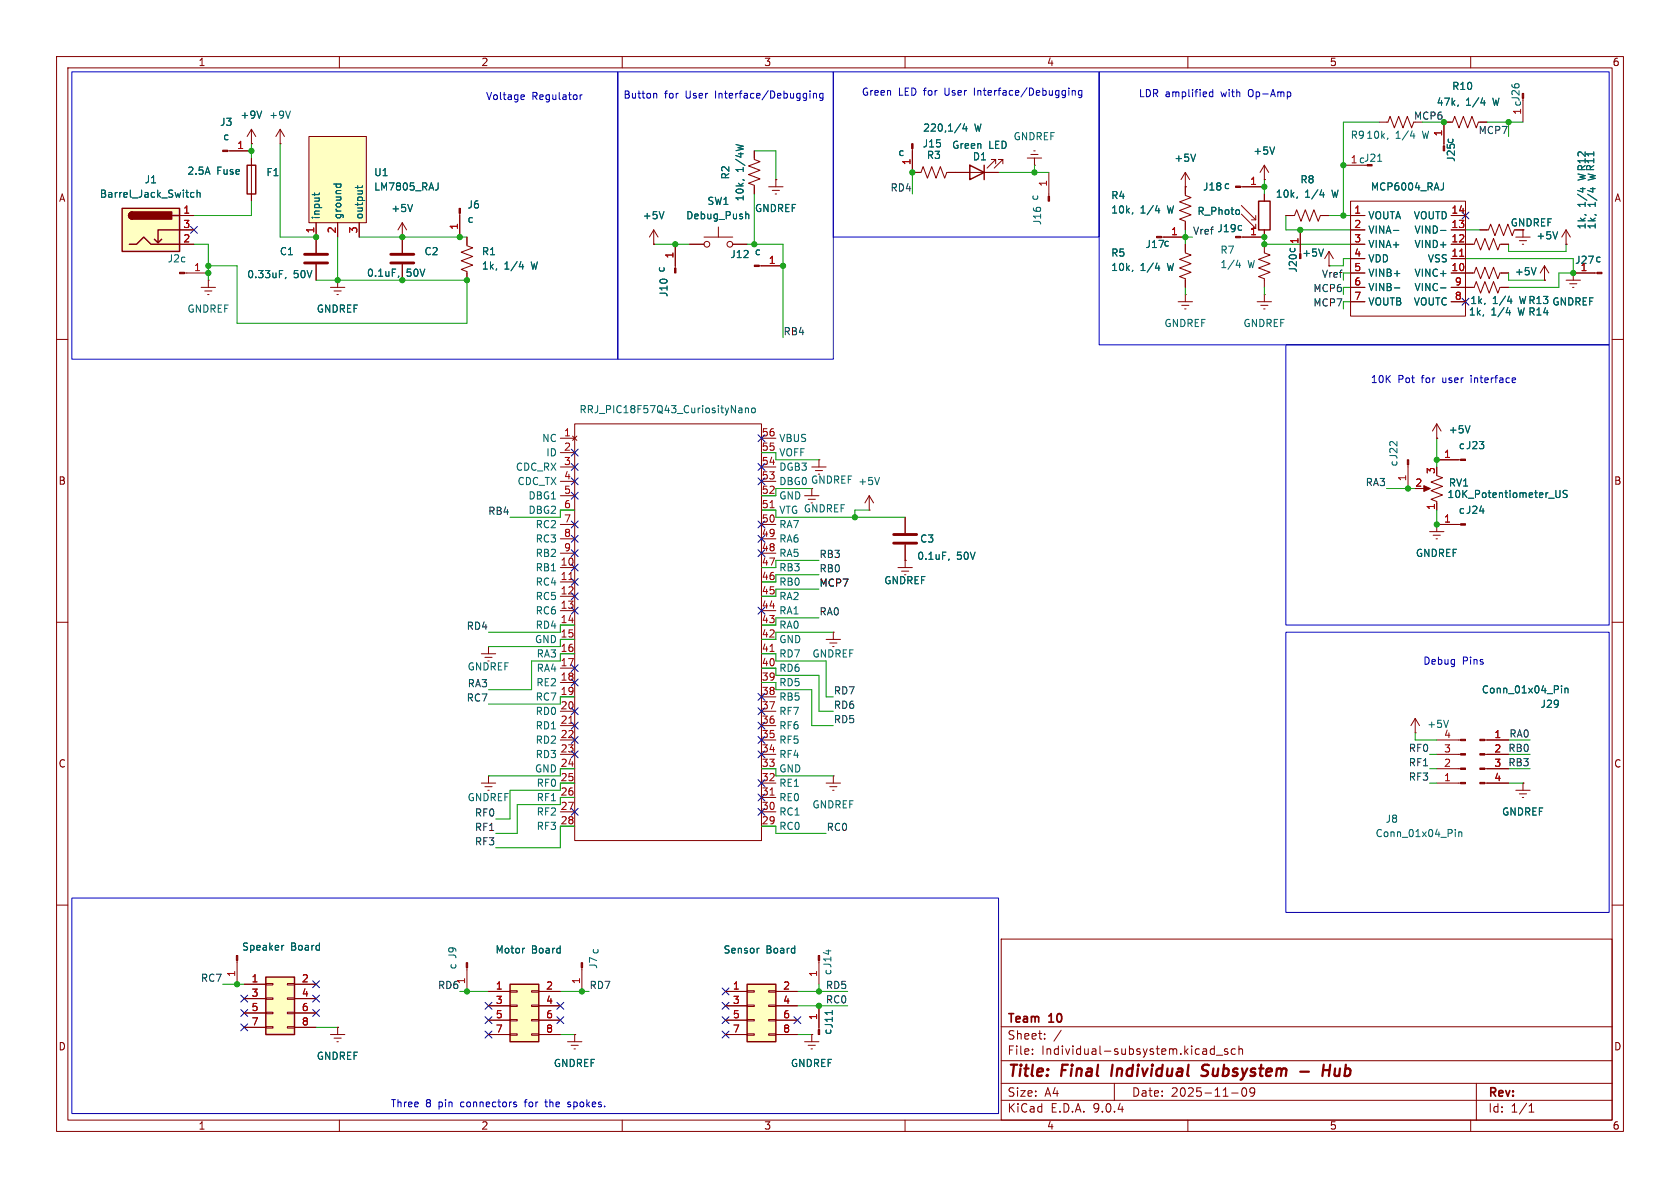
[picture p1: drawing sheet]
<svg xmlns="http://www.w3.org/2000/svg" width="297mm" height="210mm" viewBox="0 0 297 210" stroke-linecap="round" stroke-linejoin="round" font-family="sans-serif">
<g fill="none" stroke="#840000" stroke-width=".18">
<path d="M10 10h277v190h-277zM12 12h273v186h-273zM60 10v2M110 10v2M160 10v2M210 10v2M260 10v2M161.3 30.5h1.5l.4-1 .8 2 .7-2 .8 2 .7-2 .8 2 .4-1h9.1M176 29v-.8h-.7h.7l-1.5 1.5M177.3 29v-.8h-.8h.8l-1.5 1.5M181.6 27.9h2.5M182.2 27.3h1.3"/>
<path d="M182.8 26.7h.2M182.9 29.2h.1M182.9 27.9v1.3M219.3 33h4.2M219.5 36.3l2.5 2.6M219.5 37.8l2.5 2.6v-.8M221.2 38.9h.8M222 38.1v.8M223.5 34.3v1.3M223.5 40.6v1.3h-4.2M10 60h2M285 60h2"/>
<path d="M10 110h2M85.1 115.6h2.5M85.7 116.2h1.3M86.4 114.3h.1M86.4 114.3v1.3M285 110h2M10 160h2M177 166h108v32h-108zM285 160h2M60 198v2M110 198v2M160 198v2"/>
<path d="M177 194.5h108M177 191.5h108M177 187.5h108M177 181.5h108M182.5 186.3v.1M182.5 185.5v.1M184.7 183.6v.1M184.7 182.8v.1M187.6 182.1l-1.3 2M197 191.5v3M210 198v2M214 186.3l.2 .1 .5-.1"/>
<path d="M214.7 184.9v1.5M214.7 185.5l-.5-.1-.2 .1M215 186.5h1.2M217 185.5l-.3-.1-.2 .2v.2l.5 .2v.3h-.5M217.7 193.2h1.2M218.4 185.5l-.4-.1-.3 .3v.4l.1 .2h.6M219 185.5l.2-.1 .4 .1 .1 .9M219 184.9v1.5M219.7 192.4a.81 .81 0 0 0 .3 1.4l.2-.1 .2-.5-.2-.8M221 192.4v.5l.1 .3h.4l.3-.3M221.7 192.4a.99 .99 0 0 1-.3 1.4h-.3M260 198v2"/>
<path d="M261 191.5v6.5M270.3 196.6h.9M270.3 195.5l.4-.4v1.5"/>
</g>
<path d="M196.7 188.2l-.3 2M213.4 190a.85 .85 0 0 1-1 .1M213.5 188.2l-.7 .1a.46 .46 0 0 0-.3 .5 .46 .46 0 0 0 .4 .4l.5 .2M229.9 189.4h1.5M233.9 189.2h1.2M234 188.2l-.2 2M235.2 188.2l-.3 2M236 188.9l-.1 1 .1 .2 .4 .1" fill="none" stroke="#840000" stroke-width=".4"/>
<path d="M169.9 21.9l-1.1 1.6M170.5 21.9l-.3 .9h.8M170.8 22.3v.9M219 37.1l.1 .2-.1 .6" fill="none" stroke="#006464" stroke-width=".18"/>
<path d="M171.4 29.2l2.6 1.3-2.6 1.3zM174 29.2v2.6M222.5 35.6h2v5h-2z" fill="none" stroke="#840000" stroke-width=".25"/>
<g fill="#840000" stroke="#840000" stroke-width=".18">
<path d="M218.4 41.8h.9v.2h-.9z"/>
<path d="M218.4 32.9h.9v.2h-.9z"/>
</g>
<path d="M54.6 24.1h10.2v15.3h-10.2z" fill="#ffffc2"/>
<g fill="none" stroke="#840000" stroke-width=".18">
<path d="M54.6 24.1h10.2v15.3h-10.2zM55.9 39.4v2.5M59.7 39.4v2.5M63.5 39.4v2.5M71.1 39.4l-.7 1.2M71.1 39.4l.8 1.2M71.1 39.4v5.3M81.3 37.7v4.2M133.3 26.7v1.5l1.1 .4-2.1 .7 2.1 .8-2.1 .8 2.1 .7-2.1 .8 1 .4v1.5M32.6 48.3h4.2M35.6 50.8h2.5M36.2 51.4h1.3"/>
<path d="M36.7 52.1h.3M36.8 49.5h.1M36.8 49.5v1.3M58.4 50.8h2.6M59.1 51.4h1.2M59.6 52.1h.2M59.7 49.5h.1M59.7 49.5v1.3M71.1 41.9h.1M71.1 46.7v2.8M82.5 41.9v1.5l1.1 .4-2.1 .8 2.1 .7-2.1 .8 2.1 .8-2.1 .7 1 .4v1.5M115.6 43.2h.1"/>
<path d="M115.6 40.6l-.8 1.3M115.6 40.6l.7 1.3M115.6 40.6v2.6M119.4 43.2v4.2M121.9 43.2h2.6M124.5 41.9h5M127 40.1v1.8M129.5 43.2h2.6"/>
<circle cx="125" cy="43.2" r=".51"/>
<circle cx="129" cy="43.2" r=".51"/>
</g>
<g fill="none" stroke="#006464" stroke-width=".18">
<path d="M55.6 34.1v.5M56.5 34.1l-.2 .3h-1.1M59 32.5h1.3M59.5 32.5l-.1 .4M60.2 32.5l.1 .4M63.2 32.8v.5M64.1 32.8l-.2 .3h-1.1M72.9 36.1l-.4 1.3M77.5 32.3v.9l-.4 .4M117.4 37.4l-.4 1.3M130.1 25.6l1.3 .3M131.3 31.8l.3 .1"/>
<path d="M131.9 37.9h.4l.1 .8M70.5 48.8l-.1 .2M91.8 47.1h.8M92.4 46.7v.9"/>
</g>
<g fill="#840000" stroke="#840000" stroke-width=".18">
<path d="M119.3 47.4h.2v.9h-.2z"/>
<path d="M81.2 36.8h.2v.9h-.2z"/>
<path d="M31.7 48.1h.9v.3h-.9z"/>
</g>
<path d="M69.1 45h4.1M69.1 46.5h4.1" fill="none" stroke="#840000" stroke-width=".51"/>
<path d="M21.6 36.8h10.1v7.7h-10.1z" fill="#ffffc2"/>
<path d="M21.6 36.8h10.1v7.7h-10.1zM23.4 37.5a.64 .64 0 0 0-.7 .6 .64 .64 0 0 0 .7 .6M30.5 38.1h1.2M43.7 29.2h1.5v5.1h-1.5zM22.9 43.2h1.2l1.3-1.3 1.3 1.3h5M28.6 42.3l-.7 .6M31.7 40.6h-3.8v2.3l-.6-.6" fill="none" stroke="#840000" stroke-width=".25"/>
<g fill="#840000" stroke="#840000" stroke-width=".25">
<path d="M22.9 37.7l.5-.2v1.2a.63 .63 0 0 1-.6-.4 .63 .63 0 0 1 .1-.6z"/>
<path d="M23.4 37.5h7v1.2h-7z"/>
</g>
<g fill="none" stroke="#840000" stroke-width=".18">
<path d="M31.7 38.1h2.6M44.4 25.4h.1M44.4 22.9v2.5M44.4 27.9v7.7M44.4 22.9l-.7 1.2M44.4 22.9l.8 1.2M49.5 25.4h.1M49.5 22.9l-.7 1.2M49.5 22.9l.8 1.2M49.5 22.9v2.5M135.9 33h2.5M136.5 33.7h1.3"/>
<path d="M137 34.3h.3M137.2 31.8h.1M137.2 31.8v1.2M209.5 33h.1M209.5 30.5l-.7 1.3M209.5 30.5l.8 1.3M209.5 30.5v2.5M223.5 31.8h.1M223.5 29.2l-.7 1.3M223.5 29.2l.8 1.3M223.5 29.2v2.6M227.3 38.1h1.6l.3-1 .8 2 .8-2 .7 2 .8-2 .7 2 .4-1h1.5"/>
<path d="M31.7 40.6h2.6M31.7 43.2h2.6M55.9 41.9v2.8M55.9 46.7v2.8M134.2 47h4.2M223.5 43.2v1.5l1 .4-2 .7 2 .8-2 .8 2 .7-2 .8 1 .4v1.5M99.1 77.5h2.5M101.2 77.1l.8 .8M101.6 74.9h33v73.7h-33zM102 77.1l-.8 .8M134.6 77.5h2.6M99.1 80h2.5"/>
<path d="M99.1 82.6h2.5M99.1 85.1h2.5M99.1 87.6h2.5M99.1 90.2h2.5M99.1 92.7h2.5M99.1 95.3h2.5M99.1 97.8h2.5M134.6 80h2.6M134.6 82.6h2.6M134.6 85.1h2.6M134.6 87.6h2.6M134.6 90.2h2.6"/>
<path d="M134.6 92.7h2.6M134.6 95.3h2.6M134.6 97.8h2.6M99.1 100.3h2.5M99.1 102.9h2.5M99.1 105.4h2.5M99.1 108h2.5M99.1 110.5h2.5M99.1 113h2.5M99.1 115.6h2.5M99.1 118.1h2.5M134.6 100.3h2.6"/>
<path d="M134.6 102.9h2.6M134.6 105.4h2.6M134.6 108h2.6M134.6 110.5h2.6M134.6 113h2.6M134.6 115.6h2.6M134.6 118.1h2.6M99.1 120.7h2.5M99.1 123.2h2.5M99.1 125.7h2.5M99.1 128.3h2.5M99.1 130.8h2.5"/>
<path d="M99.1 133.4h2.5M99.1 135.9h2.5M99.1 138.4h2.5M134.6 120.7h2.6M134.6 123.2h2.6M134.6 125.7h2.6M134.6 128.3h2.6M134.6 130.8h2.6M134.6 133.4h2.6M134.6 135.9h2.6M134.6 138.4h2.6M99.1 141h2.5"/>
<path d="M99.1 143.5h2.5M99.1 146.1h2.5M134.6 141h2.6M134.6 143.5h2.6M134.6 146.1h2.6M102.9 171v4.3"/>
</g>
<g fill="none" stroke="#006464" stroke-width=".18">
<path d="M46.3 19.6l-.5 1.3M51.3 19.6l-.4 1.3M34.3 34.1l-.4-.1-.2 .3 .1 .5h.5M34.8 34.1l.2-.1 .3 .1 .1 .8M34.8 33.6v1.3M211.4 27.2l-.5 1.3M225.3 26l-.4 1.2M229.4 34.8l-.2 .3M233.3 34.4h.8M234 34v.9M50.5 49l-.1 .3M218.8 46l-.3 .9h.8"/>
<path d="M219.1 46.5v.8M130.6 72.2h.5l.1 .8M130.6 72.9h.6M131.2 72.4l-.6 .1M131.8 72.2l.2-.1 .3 .1v.8M131.8 72.1v.9M133 72.2l.3-.1 .2 .3v.3l-.2 .3-.3-.1-.1-.2z"/>
</g>
<g fill="#840000" stroke="#840000" stroke-width=".18">
<path d="M133.3 46.9h.9v.2h-.9z"/>
<path d="M102.7 170.2h.3v.8h-.3z"/>
</g>
<path d="M53.8 45h4.1M53.8 46.5h4.1" fill="none" stroke="#840000" stroke-width=".51"/>
<path d="M136.1 89.8h.8M100.6 102.5h.7M136.1 115.2h.8M100.6 127.9h.7M136.1 140.6h.8" fill="none" stroke="#a90000" stroke-width=".18"/>
<path d="M90.2 174h5v10.2h-5z" fill="#ffffc2"/>
<path d="M90.2 174h5v10.2h-5z" fill="none" stroke="#840000" stroke-width=".25"/>
<g fill="none" stroke="#840000" stroke-width=".18">
<path d="M205.3 41.9h4.2M209.5 43.2v1.5l1.1 .4-2.1 .7 2.1 .8-2.1 .8 2.1 .7-2.1 .8 1 .4v1.5M229.9 40.6v3.9M86.4 175.3h3.8M86.4 177.8h3.8M90.2 175.1h1.2v.3h-1.2zM90.2 177.7h1.2v.2h-1.2zM94 175.1h1.2v.3h-1.2zM94 177.7h1.2v.2h-1.2zM95.2 175.3h3.9M95.2 177.8h3.9M144.8 169.8v4.2"/>
<path d="M86.4 180.3h3.8M86.4 182.9h3.8M90.2 180.2h1.2v.3h-1.2zM90.2 182.8h1.2v.2h-1.2zM94 180.2h1.2v.3h-1.2zM94 182.8h1.2v.2h-1.2zM95.2 180.3h3.9M95.2 182.9h3.9"/>
</g>
<path d="M200.3 47.8l-.2 .2M204.3 47.4h.7M204.9 47v.8M92.6 167.6h.1" fill="none" stroke="#006464" stroke-width=".18"/>
<g fill="#840000" stroke="#840000" stroke-width=".18">
<path d="M204.5 41.8h.8v.2h-.8z"/>
<path d="M144.7 168.9h.2v.9h-.2z"/>
</g>
<path d="M132.1 174h5.1v10.2h-5.1z" fill="#ffffc2"/>
<path d="M132.1 174h5.1v10.2h-5.1z" fill="none" stroke="#840000" stroke-width=".25"/>
<g fill="none" stroke="#840000" stroke-width=".18">
<path d="M269.2 17.8v3.8M40.2 26.7h4.2M185.4 30.5v4.2M209.5 33v1.5l1.1 .4-2.1 .8 2.1 .7-2.1 .8 2.1 .8-2.1 .7 1 .4v1.5M255.3 21.6h1.5l.4-1 .7 2 .8-2 .8 2 .7-2 .8 2 .4-1h1.5M234.9 47h.1M234.9 44.5l-.7 1.2M234.9 44.5l.8 1.2M234.9 44.5v2.5M259.1 50.8h1.5l.4-1 .7 2 .8-2 .8 2 .7-2 .8 2 .4-1h1.5M259.1 48.3h1.5l.4-1.1 .7 2.1 .8-2.1 .8 2.1 .7-2.1 .8 2.1 .4-1h1.5M261.6 40.6h1.5l.4-1 .8 2.1 .7-2.1 .8 2.1 .8-2.1 .7 2.1 .4-1.1"/>
<path d="M268 41.9h2.5M268.6 42.5h1.3M269.1 43.2h.3M269.2 40.6v1.3M273 49.5h.1M273 47l-.7 1.3M273 47l.8 1.3M273 47v2.5M276.9 43.2h.1M276.9 49.5h2.5M276.9 40.6l-.8 1.3M276.9 40.6l.7 1.3"/>
<path d="M276.9 40.6v2.6M277.5 50.2h1.3M278 50.8h.3M278.1 48.3h.1M278.1 48.3v1.2M254 77.5h.1M254 74.9v2.6M254 74.9l-.8 1.3M254 74.9l.8 1.3M142.2 87.6h2.6M142.9 88.3h1.2M143.5 82.6h2.5"/>
<path d="M143.5 86.4v1.2M144.1 83.2h1.3M144.8 81.3h.1M144.8 81.3v1.3M153.7 90.2h.1M153.7 87.6l-.8 1.3M153.7 87.6l.7 1.3M153.7 87.6v2.6M160 99.1h.1M160 91.4v2.8M160 96.3v4M248.9 82.1v4.3"/>
<path d="M251.5 86.4h1M252.7 94h2.6M253.4 94.6h1.2M253.9 95.3h.2M254 84.1l1 .4-2 .7 2 .8-2 .7 2 .8-2 .8 1 .3v1.6M254 92.7h.1M254 92.7h4.2M254 92.7v1.3M254 81.3h4.2M146 113h2.6M146.7 113.7h1.3M147.2 114.3h.2"/>
<path d="M147.3 111.8h.1M147.3 111.8v1.2M158.7 100.3h2.6M159.4 101h1.3M146 138.4h2.6M146.7 139.1h1.3M147.2 139.7h.2M147.3 137.2h.1M147.3 137.2v1.2M250.2 129.5h.1M250.2 127l-.8 1.3M250.2 127l.8 1.3"/>
<path d="M250.2 127v2.5M128.3 175.3h3.8M128.3 177.8h3.8M132.1 175.1h1.2v.3h-1.2zM132.1 177.7h1.2v.2h-1.2zM135.9 175.1h1.3v.3h-1.3zM135.9 177.7h1.3v.2h-1.3zM137.2 175.3h3.8M137.2 177.8h3.8M144.8 177.8v4.2M100.3 184.2h2.6M101 184.8h1.2"/>
<path d="M101.5 185.4h.2M101.6 182.9h.1M101.6 182.9v1.3M128.3 180.3h3.8M128.3 182.9h3.8M132.1 180.2h1.2v.3h-1.2zM132.1 182.8h1.2v.2h-1.2zM135.9 180.2h1.3v.3h-1.3zM135.9 182.8h1.3v.2h-1.3zM137.2 180.3h3.8M137.2 182.9h3.8"/>
</g>
<g fill="none" stroke="#006464" stroke-width=".18">
<path d="M257.8 18.6l-.1 .2M261.8 18.2h.8M262.4 17.8v.8M200.3 37.6l-.2 .2M204.3 37.2h.7M204.9 36.8v.9M281.2 33.4h.8M281.6 33.2v.8M234 44l-.5 1.3M266.3 55.3h.8M266.5 53.2h.8M266.9 54.9v.8"/>
<path d="M267.1 52.8v.9M271.6 47.3l-.5 1.3M275.4 41l-.5 1.2M259.9 75.3l-.4 1.2M155.5 84.4l-.4 1.3M167.8 98.8l-.1 .3M275.1 86.7v1l.2 .3 .4-.1 .1-.2v-1M277.1 86.7h-.5l-.2 .1v.4l.5 .2 .2 .3-.3 .3-.5-.1M256.1 127.3l-.5 1.3M134.2 167.6l-.2 .1M147.1 178.6v.8"/>
</g>
<g fill="#840000" stroke="#840000" stroke-width=".18">
<path d="M185.3 34.7h.2v.9h-.2z"/>
<path d="M144.7 182h.2v.9h-.2z"/>
<path d="M39.4 26.5h.8v.3h-.8z"/>
<path d="M258.2 92.6h.9v.2h-.9z"/>
<path d="M248.8 81.3h.2v.8h-.2z"/>
<path d="M251.7 85.9l1.2 .5-1.2 .5z"/>
<path d="M258.2 81.2h.9v.2h-.9z"/>
</g>
<path d="M158 94.5h4.1M158 96h4.1" fill="none" stroke="#840000" stroke-width=".51"/>
<path d="M47 172.7h5.1v10.2h-5.1z" fill="#ffffc2"/>
<path d="M47 172.7h5.1v10.2h-5.1z" fill="none" stroke="#840000" stroke-width=".25"/>
<g fill="none" stroke="#840000" stroke-width=".18">
<path d="M31.7 38.1h2.6M40.6 26.7h3.8M44.4 25.4h.1M44.4 27.9v1.3M44.4 34.3v1.3M55.9 39.4v5.3M59.7 39.4v2.5M63.5 39.4v2.5M81.3 38.1v3.8M133.3 26.7v1.2M133.3 33v1.3M137.2 31.8h.1"/>
<path d="M161.3 26.3v4.2h1.3M167.6 30.5h3.8M174 30.5h2.5M209.5 33h.1M209.5 33v1.3M209.5 39.4v1.2M219.7 33h3.8M223.5 31.8h.1M223.5 34.3v1.3M227.3 38.1h1.3M233.7 38.1h1.2M237.5 29.2h3.8"/>
<path d="M238.8 35.6h20.3v20.3h-20.3zM238.8 38.1h2.5M243.8 21.6h1.6l.3-1 .8 2 .8-2 .7 2 .8-2 .8 2 .3-1M256.5 21.6h-1.2v4.2M256.5 38.1h2.6M261.6 21.6h1.3M31.7 43.2h2.6M31.7 40.6h2.6M55.9 46.7v2.8M59.7 49.5h.1M71.1 41.9h.1M71.1 41.9v2.8"/>
<path d="M71.1 46.7v2.8M82.5 41.9v1.3M82.5 48.3v1.2M115.6 43.2h.1M119.4 43.2v3.8M121.9 43.2h2.6M129.5 43.2h2.6M134.6 47h3.8M205.7 41.9h3.8M208.3 53.3h2.5M208.9 54h1.3M209.4 54.6h.3"/>
<path d="M209.5 52.1h.1M209.5 43.2v1.3M209.5 49.5v1.3M209.5 52.1v1.2M222.2 53.3h2.6M222.9 54h1.3M223.4 54.6h.2M223.5 52.1h.1M223.5 40.6v1.3h-3.8M223.5 52.1v1.2M229.9 40.6v3.9M234.9 47h.1"/>
<path d="M238.8 43.2h2.5M238.8 53.3h2.5M238.8 48.3h2.5M238.8 40.6h2.5M238.8 45.7h2.5M238.8 50.8h2.5M256.5 43.2h4.1l.4-1 .7 2 .8-2 .8 2 .7-2 .8 2 .4-1h1.5M256.5 53.3h2.6M256.5 48.3h3.8M256.5 40.6h2.6M256.5 45.7h2.6M256.5 50.8h3.8"/>
<path d="M261.6 40.6h1.3M265.4 48.3h1.3M265.4 50.8h1.3M273 49.5h.1M276.9 43.2h.1M278.1 48.3h.1M278.1 48.3h4.2M254 77.5h.1M160 99.1h.1M160 91.4v2.8M160 96.3v2.8M254 92.7h.1"/>
<path d="M254 81.3h3.8M254 88.9v1.3M254 92.7h3.8M85.1 138.4h2.5M85.7 139.1h1.3M86.2 139.7h.3M86.4 137.2h.1M86.4 137.2v1.2M254 130.8h4.2M254 133.4h4.2M254 135.9h4.2M254 138.4h4.2"/>
<path d="M262.5 130.8h4.2M262.5 133.4h4.2M262.5 135.9h4.2M262.5 138.4h4.2M268 139.7h2.5M269.2 138.4h.1M269.2 138.4v1.3M268.6 140.3h1.3M269.1 141h.3M41.9 169.8v4.2M43.2 174h3.8M43.2 176.5h3.8"/>
<path d="M43.2 179.1h3.8M47 173.9h1.3v.2h-1.3zM47 176.4h1.3v.3h-1.3zM47 178.9h1.3v.3h-1.3zM50.8 173.9h1.3v.2h-1.3zM50.8 176.4h1.3v.3h-1.3zM50.8 178.9h1.3v.3h-1.3zM52.1 174h3.8M52.1 176.5h3.8M52.1 179.1h3.8M82.5 171v4.3M86.4 175.3h3.8"/>
<path d="M86.4 177.8h3.8M95.2 175.3h3.9M95.2 177.8h3.9M128.3 175.3h3.8M128.3 177.8h3.8M137.2 175.3h3.8M137.2 177.8h3.8M144.8 177.8v3.8M43.2 181.6h3.8M47 181.5h1.3v.2h-1.3zM50.8 181.5h1.3v.2h-1.3zM52.1 181.6h3.8"/>
<path d="M58.4 182.9h2.6M59.1 183.5h1.2M59.6 184.2h.2M59.7 181.6h.1M59.7 181.6v1.3M86.4 182.9h3.8M86.4 180.3h3.8M95.2 182.9h3.9M95.2 180.3h3.9M101.6 182.9h.1M128.3 182.9h3.8M128.3 180.3h3.8"/>
<path d="M137.2 182.9h3.8M137.2 180.3h3.8M142.2 184.2h2.6M142.9 184.8h1.2M143.4 185.4h.2M143.5 182.9h.1M143.5 182.9v1.3"/>
</g>
<g fill="none" stroke="#006464" stroke-width=".18">
<path d="M46.3 19.6l-.5 1.3M257.8 18.6l-.1 .2M261.8 18.2h.8M262.4 17.8v.8M34.3 34.1l-.4-.1-.2 .3 .1 .5h.5M34.8 34.1l.2-.1 .3 .1 .1 .8M34.8 33.6v1.3M55.6 34.1v.5M56.5 34.1l-.2 .3h-1.1M59 32.5h1.3M59.5 32.5l-.1 .4M60.2 32.5l.1 .4"/>
<path d="M63.2 32.8v.5M64.1 32.8l-.2 .3h-1.1M72.9 36.1l-.4 1.3M77.5 32.3v.9l-.4 .4M117.4 37.4l-.4 1.3M130.1 25.6l1.3 .3M131.3 31.8l.3 .1M131.9 37.9h.4l.1 .8M169.9 21.9l-1.1 1.6M170.5 21.9l-.3 .9h.8M170.8 22.3v.9M200.3 37.6l-.2 .2"/>
<path d="M204.3 37.2h.7M204.9 36.8v.9M211.4 27.2l-.5 1.3M219 37.1l.1 .2-.1 .6M225.3 26l-.4 1.2M229.4 34.8l-.2 .3M233.3 34.4h.8M234 34v.9M243.5 28.5h.8M245.4 24.4l-.2 .2M249.3 24h.8M250 23.6v.9"/>
<path d="M255.2 32.3v.9l-.4 .4M279.4 33.4h.8M279.8 33.2v.8M281.2 33.4h.8M281.6 33.2v.8M281.8 26.8v.8M50.5 49l-.1 .3M70.5 48.8l-.1 .2M91.8 47.1h.8M92.4 46.7v.9M200.3 47.8l-.2 .2M204.3 47.4h.7"/>
<path d="M204.9 47v.8M234 44l-.5 1.3M246.3 40.7h1M246.5 50.9h1M254.7 40.7h.9M254.7 50.9h.9M266.3 55.3h.8M266.5 53.2h.8M266.9 54.9v.8M267.1 52.8v.9M271.6 47.3l-.5 1.3M275.4 41l-.5 1.2"/>
<path d="M259.9 75.3l-.4 1.2M167.8 98.8l-.1 .3M275.1 86.7v1l.2 .3 .4-.1 .1-.2v-1M277.1 86.7h-.5l-.2 .1v.4l.5 .2 .2 .3-.3 .3-.5-.1M276.1 121.2v.2M276.1 121.7v.8M276.7 121.7v.8M276.7 121.8l.1-.1h.3l.1 .8M257.3 146.6v.2M257.3 147.1v.8M257.9 147.1v.8M257.9 147.2l.2-.1h.3v.8"/>
<path d="M50.2 167.1l-.3 .1M92.6 167.6h.1M134.2 167.6l-.2 .1M147.1 178.6v.8"/>
</g>
<g fill="#840000" stroke="#840000" stroke-width=".18">
<path d="M82.4 170.2h.3v.8h-.3z"/>
<path d="M41.8 168.9h.2v.9h-.2z"/>
<path d="M282.3 48.1h.9v.3h-.9z"/>
<path d="M255.1 25.8h.3v.9h-.3z"/>
<path d="M261.6 130.7h.9v.2h-.9z"/>
<path d="M261.6 133.2h.9v.3h-.9z"/>
<path d="M261.6 135.8h.9v.2h-.9z"/>
<path d="M261.6 138.3h.9v.3h-.9z"/>
<path d="M258.2 138.3h.9v.3h-.9z"/>
<path d="M258.2 135.8h.9v.2h-.9z"/>
<path d="M258.2 133.2h.9v.3h-.9z"/>
<path d="M258.2 130.7h.9v.2h-.9z"/>
<path d="M161.2 25.4h.2v.9h-.2z"/>
</g>
<path d="M258.1 45.3h.7" fill="none" stroke="#a90000" stroke-width=".18"/>
<g fill="none" stroke="#009600" stroke-width=".18">
<path d="M44.4 25.4v2.5M44.4 35.6v2.5h-10.1M49.5 25.4v16.5h6.4M133.3 26.7h3.9v5.1M133.3 34.3v8.9M161.3 30.5v3.8M176.5 30.5h8.9M182.9 29.2v1.3M223.5 31.8v2.5M227.3 38.1v2.5h11.5M234.9 38.1h3.9M243.8 21.6h-6.3v16.5"/>
<path d="M251.5 21.6h3.8M262.9 21.6h6.3M266.7 21.6v2.5M34.3 43.2h2.5v6.3M36.8 47h5.1v10.2h40.6v-7.7h-26.6M59.7 41.9v7.6M63.5 41.9h19M115.6 43.2h6.3M132.1 43.2h6.3v16.5M209.5 40.6v2.6M209.5 50.8v1.3M209.5 41.9h1.3"/>
<path d="M223.5 41.9v1.3h15.3M223.5 50.8v1.3M237.5 50.8h1.3M237.5 53.3h1.3M238.8 45.7h-1.3v1.3h-2.6M238.8 48.3h-1.3v1.2M259.1 45.7h19v2.6h-2.5v2.5h-8.9M259.1 40.6h2.5M266.7 43.2v1.3h10.2v-1.3M266.7 48.3v1.2h6.3M254 77.5v5.1M101.6 90.2h-2.5v1.2h-8.9"/>
<path d="M134.6 80h2.6M134.6 90.2h2.6M137.2 91.4h22.8M137.2 81.3h7.6M143.5 86.4h-6.3v1.2h-2.6M144.8 99.1h-7.6v1.2h-2.6M153.7 90.2h-2.6v1.2M245.1 86.4h5.1M254 90.2v2.5M101.6 110.5h-2.5v1.3h-12.7M101.6 113h-2.5v1.3h-12.7M101.6 115.6h-2.5v1.2h-5.1v5.1h-7.6"/>
<path d="M134.6 115.6h2.6v1.2h8.8v6.4h1.3M134.6 118.1h2.6v1.3h7.6v6.3h2.5M144.8 101.6h-7.6v1.3h-2.6M144.8 104.1h-7.6v1.3h-2.6M144.8 109.2h-7.6v1.3h-2.6M147.3 111.8h-10.1v1.2h-2.6M101.6 135.9h-2.5v1.3h-12.7M101.6 123.2h-2.5v1.3h-12.7M101.6 138.4h-2.5v1.3h-8.9v5.1h-2.6M134.6 120.7h2.6v1.2h6.3v6.4h3.8M134.6 135.9h2.6M137.2 137.2h10.1"/>
<path d="M250.2 129.5v1.3h3.8M252.7 135.9h1.3M252.7 133.4h1.3M252.7 138.4h1.3M266.7 135.9h3.8M266.7 130.8h3.8M266.7 133.4h3.8M266.7 138.4h2.5M101.6 141h-2.5v1.2h-7.7v5.1h-3.8M101.6 146.1h-2.5v3.8h-11.5M134.6 146.1h2.6v1.2h8.8M39.4 174h3.8"/>
<path d="M81.3 175.3h5.1M99.1 175.3h5M141 177.8h8.9M141 175.3h8.9M144.8 174v1.3M55.9 181.6h3.8M99.1 182.9h2.5M141 182.9h2.5"/>
</g>
<g fill="none" stroke="#000084" stroke-width=".18">
<path d="M258.5 37.5l1.2 1.2M259.7 37.5l-1.2 1.2M33.7 40l1.2 1.2M34.9 40l-1.2 1.2M258.5 52.7l1.2 1.2M259.7 52.7l-1.2 1.2M101 79.4l1.2 1.2M102.2 79.4l-1.2 1.2M134 76.9l1.2 1.2M135.2 76.9l-1.2 1.2M101 81.9l1.2 1.3M101 87l1.2 1.2"/>
<path d="M101 84.5l1.2 1.2M101 99.7l1.2 1.2M101 92.1l1.2 1.2M101 97.2l1.2 1.2M101 94.6l1.2 1.3M102.2 81.9l-1.2 1.3M102.2 87l-1.2 1.2M102.2 84.5l-1.2 1.2M102.2 99.7l-1.2 1.2M102.2 92.1l-1.2 1.2M102.2 97.2l-1.2 1.2M102.2 94.6l-1.2 1.3"/>
<path d="M134 84.5l1.2 1.2M134 97.2l1.2 1.2M134 94.6l1.2 1.3M134 92.1l1.2 1.2M134 81.9l1.2 1.3M135.2 84.5l-1.2 1.2M135.2 97.2l-1.2 1.2M135.2 92.1l-1.2 1.2M135.2 94.6l-1.2 1.3M135.2 81.9l-1.2 1.3M101 117.5l1.2 1.2M101 104.8l1.2 1.2"/>
<path d="M101 107.3l1.2 1.3M101 102.3l1.2 1.2M102.2 117.5l-1.2 1.2M102.2 104.8l-1.2 1.2M102.2 107.3l-1.2 1.3M102.2 102.3l-1.2 1.2M134 107.3l1.2 1.3M135.2 107.3l-1.2 1.3M101 132.7l1.2 1.3M101 125.1l1.2 1.2M101 120l1.2 1.3M101 130.2l1.2 1.2"/>
<path d="M101 127.7l1.2 1.2M102.2 132.7l-1.2 1.3M102.2 130.2l-1.2 1.2M102.2 125.1l-1.2 1.2M102.2 120l-1.2 1.3M102.2 127.7l-1.2 1.2M134 132.7l1.2 1.3M134 137.8l1.2 1.2M134 130.2l1.2 1.2M134 125.1l1.2 1.2M134 122.6l1.2 1.2M134 127.7l1.2 1.2"/>
<path d="M135.2 132.7l-1.2 1.3M135.2 137.8l-1.2 1.2M135.2 130.2l-1.2 1.2M135.2 125.1l-1.2 1.2M135.2 122.6l-1.2 1.2M135.2 127.7l-1.2 1.2M101 142.9l1.2 1.2M102.2 142.9l-1.2 1.2M134 140.4l1.2 1.2M134 142.9l1.2 1.2M135.2 140.4l-1.2 1.2M135.2 142.9l-1.2 1.2"/>
<path d="M42.6 178.5l1.2 1.2M42.6 175.9l1.2 1.2M43.8 175.9l-1.2 1.2M43.8 178.5l-1.2 1.2M55.3 173.4l1.2 1.2M55.3 178.5l1.2 1.2M55.3 175.9l1.2 1.2M56.5 173.4l-1.2 1.2M56.5 178.5l-1.2 1.2M56.5 175.9l-1.2 1.2M85.8 179.7l1.2 1.2M85.8 177.2l1.2 1.2"/>
<path d="M87 179.7l-1.2 1.2M87 177.2l-1.2 1.2M98.5 177.2l1.2 1.2M98.5 179.7l1.2 1.2M99.7 177.2l-1.2 1.2M99.7 179.7l-1.2 1.2M127.7 174.7l1.2 1.2M127.7 179.7l1.2 1.2M127.7 177.2l1.2 1.2M128.9 174.7l-1.2 1.2M128.9 179.7l-1.2 1.2M128.9 177.2l-1.2 1.2"/>
<path d="M140.4 179.7l1.2 1.2M141.6 179.7l-1.2 1.2M42.6 181l1.2 1.2M43.8 181l-1.2 1.2M85.8 182.3l1.2 1.2M87 182.3l-1.2 1.2M127.7 182.3l1.2 1.2M128.9 182.3l-1.2 1.2"/>
</g>
<g fill="none" stroke="#0000c2" stroke-width=".18">
<path d="M12.7 12.7h96.5v50.8h-96.5zM92.3 16.8h.3l.1 .3-.6 .1M92.6 17.5l-.3 .1M102.6 16.8v.8M102.9 16.8l-.3 .2M109.2 12.7h38.1v50.8h-38.1zM115.7 16.5l.4 .2v.6M143.2 16.1v.1M143.2 16.5v.8M143.8 16.6l.2-.1 .3 .1v.7M143.8 16.5v.8M145.5 16.6l-.4-.1-.2 .2 .1 .6h.5"/>
<path d="M145.5 16.5v1l-.2 .3-.4-.1M147.3 12.7h47v29.2h-47zM189.6 16v.8M189.6 16.1l.1-.1 .3 .1 .1 .7M191.2 16.1l-.3-.1-.3 .2 .2 .6h.4M191.2 16v1l-.2 .3-.3-.1M194.3 12.7h90.2v48.3h-90.2zM214.4 15.8v1.3M214.4 16.3l-.4-.1-.2 .3 .1 .5h.5M228.1 16.3l.1 .2-.1 .5M227.3 61h57.2v49.5h-57.2zM267.8 66.8l.1 .3-.6 .1"/>
<path d="M267.9 67.6h-.1M227.3 111.8h57.2v49.5h-57.2zM12.7 158.8h163.8v38.1h-163.8zM90.9 195.2l.4 .1v.2l-.1 .2-.4-.1M90.9 194.9h.4M96.3 194.8h.5M96.5 194.4v1.2M100.4 195.6l.3 .1M100.7 194.8l-.3 .2v.2h.3"/>
</g>
<g fill="#009600" stroke="#009600" stroke-width=".18">
<circle cx="182.9" cy="30.5" r=".46"/>
<circle cx="161.3" cy="30.5" r=".46"/>
<circle cx="138.4" cy="47" r=".46"/>
<circle cx="133.3" cy="43.2" r=".46"/>
<circle cx="119.4" cy="43.2" r=".46"/>
<circle cx="144.8" cy="175.3" r=".46"/>
<circle cx="144.8" cy="177.8" r=".46"/>
<circle cx="102.9" cy="175.3" r=".46"/>
<circle cx="41.9" cy="174" r=".46"/>
<circle cx="82.5" cy="175.3" r=".46"/>
<circle cx="71.1" cy="49.5" r=".46"/>
<circle cx="71.1" cy="41.9" r=".46"/>
<circle cx="81.3" cy="41.9" r=".46"/>
<circle cx="82.5" cy="49.5" r=".46"/>
<circle cx="59.7" cy="49.5" r=".46"/>
<circle cx="55.9" cy="41.9" r=".46"/>
<circle cx="36.8" cy="48.3" r=".46"/>
<circle cx="44.4" cy="26.7" r=".46"/>
<circle cx="36.8" cy="47" r=".46"/>
<circle cx="248.9" cy="86.4" r=".46"/>
<circle cx="254" cy="92.7" r=".46"/>
<circle cx="209.5" cy="41.9" r=".46"/>
<circle cx="229.9" cy="40.6" r=".46"/>
<circle cx="237.5" cy="29.2" r=".46"/>
<circle cx="237.5" cy="38.1" r=".46"/>
<circle cx="223.5" cy="43.2" r=".46"/>
<circle cx="223.5" cy="33" r=".46"/>
<circle cx="223.5" cy="41.9" r=".46"/>
<circle cx="266.7" cy="21.6" r=".46"/>
<circle cx="255.3" cy="21.6" r=".46"/>
<circle cx="254" cy="81.3" r=".46"/>
<circle cx="278.1" cy="48.3" r=".46"/>
<circle cx="151.1" cy="91.4" r=".46"/>
</g>
<g font-size="2.8" fill="#840000">
<text x="178" y="190.9">Title:</text>
<text x="187.7" y="190.9">Final</text>
<text x="197.3" y="190.9">Individual</text>
<text x="214.1" y="190.9">Subsystem</text>
<text x="237" y="190.9">Hub</text>
</g>
<g font-size="2.1" fill="#840000">
<text x="178" y="184">Sheet:</text>
<text x="178" y="181.2">Team</text>
<text x="185.5" y="181.2">10</text>
<text x="178" y="186.7">File:</text>
<text x="184.1" y="186.7">Individual-subsystem.kicad_sch</text>
<text x="178" y="196.9">KiCad</text>
<text x="178" y="194.1">Size:</text>
<text x="184.7" y="194.1">A4</text>
<text x="185.7" y="196.9">E.D.A.</text>
<text x="193.3" y="196.9">9.0.4</text>
<text x="200" y="194.1">Date:</text>
<text x="207" y="194.1">2025-11-09</text>
<text x="263" y="194.3">Rev:</text>
<text x="263" y="196.9">Id:</text>
<text x="267.1" y="196.9">1/1</text>
</g>
<g font-size="1.8" fill="#840000">
<text x="35" y="11.9">1</text>
<text x="85" y="11.9">2</text>
<text x="135" y="11.9">3</text>
<text x="185" y="11.9">4</text>
<text x="235" y="11.9">5</text>
<text x="285" y="11.9">6</text>
<text x="10.3" y="35.9">A</text>
<text x="285.3" y="35.9">A</text>
<text x="267" y="40.2">GNDREF</text>
<text x="10.3" y="85.9">B</text>
<text x="137.7" y="86">DBG0 GNDREF +5V</text>
<text x="285.3" y="85.9">B</text>
<text x="10.3" y="135.9">C</text>
<text x="285.3" y="135.9">C</text>
<text x="10.3" y="185.9">D</text>
<text x="285.3" y="185.9">D</text>
<text x="35" y="199.9">1</text>
<text x="85" y="199.9">2</text>
<text x="135" y="199.9">3</text>
<text x="185" y="199.9">4</text>
<text x="235" y="199.9">5</text>
<text x="285" y="199.9">6</text>
</g>
<g font-size="1.8" fill="#0000c2">
<text x="85.8" y="17.9">Voltage</text>
<text x="94" y="17.9">Regulator</text>
<text x="110.1" y="17.6">Button</text>
<text x="117.5" y="17.6">for</text>
<text x="121.3" y="17.6">User</text>
<text x="126.7" y="17.6">Interface/Debugging</text>
<text x="152.3" y="17.1">Green</text>
<text x="158.8" y="17.1">LED for</text>
<text x="167.3" y="17.1">User</text>
<text x="172.7" y="17.1">Interface/Debugging</text>
<text x="201.2" y="17.4">LDR amplified</text>
<text x="216" y="17.4">with</text>
<text x="221" y="17.4">Op-Amp</text>
<text x="242.3" y="67.9">10K</text>
<text x="247.1" y="67.9">Pot</text>
<text x="251.4" y="67.9">for</text>
<text x="255.3" y="67.9">user</text>
<text x="260.5" y="67.9">interface</text>
<text x="251.5" y="117.7">Debug</text>
<text x="258.5" y="117.7">Pins</text>
<text x="69" y="195.9">Three</text>
<text x="75.2" y="195.9">8</text>
<text x="77.6" y="195.9">pin</text>
<text x="81.7" y="195.9">connectors</text>
<text x="93.3" y="195.9">for</text>
<text x="97.1" y="195.9">the</text>
<text x="101.2" y="195.9">spokes.</text>
</g>
<g font-size="1.8" fill="#006464">
<text x="256.6" y="16.1">R10</text>
<text x="38.8" y="22.5">J3</text>
<text x="42.4" y="21.2">+9V</text>
<text x="47.5" y="21.2">+9V</text>
<text x="163.1" y="23.5">220,1/4</text>
<text x="172.3" y="23.5">W</text>
<text x="253.9" y="18.9">47k,</text>
<text x="259.1" y="18.9">1/4</text>
<text x="264" y="18.9">W</text>
<text x="269" y="20.4" transform="rotate(-90 269 20.4)">1 cJ26</text>
<text x="39.4" y="25">c</text>
<text x="158.7" y="27.8">c</text>
<text x="163" y="26.3">J15</text>
<text x="163.8" y="28.3">R3</text>
<text x="168.2" y="26.5">Green</text>
<text x="171.9" y="28.5">D1</text>
<text x="174.8" y="26.5">LED</text>
<text x="179.1" y="25">GNDREF</text>
<text x="207.5" y="28.8">+5V</text>
<text x="221.5" y="27.5">+5V</text>
<text x="238.7" y="24.7">R9</text>
<text x="238.7" y="29">1 cJ21</text>
<text x="241.4" y="24.7">10k,</text>
<text x="246.7" y="24.7">1/4</text>
<text x="251.6" y="24.7">W</text>
<text x="257.4" y="28.7" transform="rotate(-90 257.4 28.7)">J25 c</text>
<text x="17.6" y="35.2">Barrel_Jack_Switch</text>
<text x="25.5" y="32.6">J1</text>
<text x="33" y="31.1">2.5A</text>
<text x="38.3" y="31.1">Fuse</text>
<text x="47" y="31.3">F1</text>
<text x="66" y="33.9">LM7805_RAJ</text>
<text x="66" y="31.3">U1</text>
<text x="129.1" y="31.8" transform="rotate(-90 129.1 31.8)">R2</text>
<text x="131.7" y="35.7" transform="rotate(-90 131.7 35.7)">10k,</text>
<text x="131.7" y="30.5" transform="rotate(-90 131.7 30.5)">1/4W</text>
<text x="183.7" y="35.6" transform="rotate(-90 183.7 35.6)">c</text>
<text x="196.4" y="35.4">R4</text>
<text x="212.6" y="33.9">J18 c</text>
<text x="225.4" y="35.2">10k,</text>
<text x="229.8" y="32.6">R8</text>
<text x="230.7" y="35.2">1/4</text>
<text x="235.6" y="35.2">W</text>
<text x="242.3" y="33.9">MCP6004_RAJ</text>
<text x="280.5" y="31.7" transform="rotate(-90 280.5 31.7)">WR12</text>
<text x="282.3" y="31.7" transform="rotate(-90 282.3 31.7)">WR11</text>
<text x="56.7" y="38.9" transform="rotate(-90 56.7 38.9)">input</text>
<text x="60.6" y="38.9" transform="rotate(-90 60.6 38.9)">ground</text>
<text x="64.4" y="38.9" transform="rotate(-90 64.4 38.9)">output</text>
<text x="69.1" y="37.7">+5V</text>
<text x="82.6" y="37.1">J6</text>
<text x="82.6" y="39.6">c</text>
<text x="113.5" y="39">+5V</text>
<text x="121.2" y="39">Debug_Push</text>
<text x="125" y="36.4">SW1</text>
<text x="133.4" y="37.7">GNDREF</text>
<text x="184.3" y="39.9" transform="rotate(-90 184.3 39.9)">J16</text>
<text x="196.4" y="37.9">10k,</text>
<text x="201.6" y="37.9">1/4</text>
<text x="206.5" y="37.9">W</text>
<text x="211.6" y="38.2">R_Photo</text>
<text x="215.1" y="41.2">J19 c</text>
<text x="218.6" y="41">c</text>
<text x="241.8" y="39">VOUTA</text>
<text x="241.8" y="41.5">VINA-</text>
<text x="249.8" y="39">VOUTD</text>
<text x="250" y="41.5">VIND-</text>
<text x="280.5" y="40.7" transform="rotate(-90 280.5 40.7)">1k,</text>
<text x="280.5" y="36.6" transform="rotate(-90 280.5 36.6)">1/4</text>
<text x="282.3" y="40.7" transform="rotate(-90 282.3 40.7)">1k,</text>
<text x="282.3" y="36.6" transform="rotate(-90 282.3 36.6)">1/4</text>
<text x="29.5" y="46.6">J2 c</text>
<text x="49.4" y="45.3">C1</text>
<text x="74.9" y="45.3">C2</text>
<text x="85.1" y="45.3">R1</text>
<text x="85.1" y="47.9">1k,</text>
<text x="89.1" y="47.9">1/4</text>
<text x="94" y="47.9">W</text>
<text x="129" y="45.8">J12</text>
<text x="133.3" y="45.3">c</text>
<text x="196.4" y="45.6">R5</text>
<text x="202.4" y="44">J17 c</text>
<text x="215.7" y="45.1">R7</text>
<text x="215.7" y="47.6">1/4</text>
<text x="220.6" y="47.6">W</text>
<text x="230.1" y="45.6">+5V</text>
<text x="241.8" y="44">VINA+</text>
<text x="241.8" y="46.6">VDD</text>
<text x="250" y="44">VIND+</text>
<text x="252.3" y="46.6">VSS</text>
<text x="271.5" y="42.5">+5V</text>
<text x="278.4" y="46.8">J27 c</text>
<text x="43.6" y="49.4">0.33uF,</text>
<text x="51.9" y="49.4">50V</text>
<text x="64.8" y="49.1">0.1uF,</text>
<text x="71.8" y="49.1">50V</text>
<text x="117.7" y="48.3" transform="rotate(-90 117.7 48.3)">c</text>
<text x="118.2" y="52.6" transform="rotate(-90 118.2 52.6)">J10</text>
<text x="196.4" y="48.1">10k,</text>
<text x="201.6" y="48.1">1/4</text>
<text x="206.5" y="48.1">W</text>
<text x="241.8" y="49.1">VINB+</text>
<text x="241.8" y="51.7">VINB-</text>
<text x="250" y="49.1">VINC+</text>
<text x="250" y="51.7">VINC-</text>
<text x="259.8" y="53.9">1k,</text>
<text x="263.8" y="53.9">1/4</text>
<text x="267.7" y="48.9">+5V</text>
<text x="268.8" y="53.9">WR13 GNDREF</text>
<text x="33" y="55.5">GNDREF</text>
<text x="55.9" y="55.5">GNDREF</text>
<text x="205.8" y="58">GNDREF</text>
<text x="219.7" y="58">GNDREF</text>
<text x="241.8" y="54.2">VOUTB</text>
<text x="249.8" y="54.2">VOUTC</text>
<text x="259.6" y="56">1k,</text>
<text x="263.6" y="56">1/4</text>
<text x="268.5" y="56">WR14</text>
<text x="102.3" y="73.3">RRJ_PIC18F57Q43_CuriosityNano</text>
<text x="256" y="76.8">+5V</text>
<text x="91.1" y="83.4">CDC_RX</text>
<text x="95.7" y="78.3">NC</text>
<text x="96.5" y="80.9">ID</text>
<text x="137.7" y="78.3">VBUS</text>
<text x="137.7" y="83.4">DGB3</text>
<text x="247.2" y="82.6" transform="rotate(-90 247.2 82.6)">c J22</text>
<text x="257.8" y="79.6">c J23</text>
<text x="91.4" y="86">CDC_TX</text>
<text x="93.3" y="88.5">DBG1</text>
<text x="137.7" y="88.5">GND</text>
<text x="255.8" y="88.2">10K_Potentiometer_US</text>
<text x="256" y="86.2">RV1</text>
<text x="93.3" y="91">DBG2</text>
<text x="94.6" y="93.6">RC2</text>
<text x="137.7" y="93.6">RA7</text>
<text x="257.8" y="91">c J24</text>
<text x="94.6" y="96.1">RC3</text>
<text x="94.6" y="98.7">RB2</text>
<text x="94.6" y="101.2">RB1</text>
<text x="137.7" y="96.1">RA6</text>
<text x="137.7" y="98.7">RA5</text>
<text x="137.7" y="101.2">RB3</text>
<text x="162.1" y="99.2">0.1uF,</text>
<text x="162.6" y="96.1">C3</text>
<text x="169.1" y="99.2">50V</text>
<text x="250.2" y="98.7">GNDREF</text>
<text x="94.6" y="103.7">RC4</text>
<text x="94.6" y="106.3">RC5</text>
<text x="137.7" y="103.7">RB0</text>
<text x="137.7" y="106.3">RA2</text>
<text x="156.2" y="103.5">GNDREF</text>
<text x="94.5" y="113.9">GND</text>
<text x="94.6" y="108.8">RC6</text>
<text x="94.6" y="111.4">RD4</text>
<text x="137.7" y="108.8">RA1</text>
<text x="137.7" y="111.4">RA0</text>
<text x="137.7" y="113.9">GND</text>
<text x="82.6" y="118.7">GNDREF</text>
<text x="94.8" y="116.4">RA3</text>
<text x="94.8" y="119">RA4</text>
<text x="137.7" y="116.4">RD7</text>
<text x="137.7" y="119">RD6</text>
<text x="143.5" y="116.4">GNDREF</text>
<text x="94.6" y="124.1">RC7</text>
<text x="94.7" y="121.5">RE2</text>
<text x="137.7" y="121.5">RD5</text>
<text x="137.7" y="124.1">RB5</text>
<text x="261.9" y="122.8">Conn_01x04_Pin</text>
<text x="272.2" y="125.3">J29</text>
<text x="94.6" y="126.6">RD0</text>
<text x="94.6" y="129.1">RD1</text>
<text x="94.6" y="131.7">RD2</text>
<text x="137.7" y="126.6">RF7</text>
<text x="137.7" y="129.1">RF6</text>
<text x="137.7" y="131.7">RF5</text>
<text x="252.2" y="128.9">+5V</text>
<text x="94.5" y="136.8">GND</text>
<text x="94.6" y="134.2">RD3</text>
<text x="137.7" y="134.2">RF4</text>
<text x="82.6" y="141.8">GNDREF</text>
<text x="94.8" y="139.3">RF0</text>
<text x="94.8" y="141.8">RF1</text>
<text x="137.7" y="139.3">RE1</text>
<text x="137.7" y="141.8">RE0</text>
<text x="143.5" y="143.1">GNDREF</text>
<text x="94.8" y="144.4">RF2</text>
<text x="94.8" y="146.9">RF3</text>
<text x="137.7" y="144.4">RC1</text>
<text x="137.7" y="146.9">RC0</text>
<text x="243.1" y="148.2">Conn_01x04_Pin</text>
<text x="244.9" y="145.6">J8</text>
<text x="265.4" y="144.4">GNDREF</text>
<text x="42.7" y="168.2">Speaker</text>
<text x="51.4" y="168.2">Board</text>
<text x="80.9" y="171.5" transform="rotate(-90 80.9 171.5)">c J9</text>
<text x="87.5" y="168.8">Motor</text>
<text x="93.9" y="168.8">Board</text>
<text x="105.8" y="171.4" transform="rotate(-90 105.8 171.4)">J7 c</text>
<text x="127.8" y="168.8">Sensor</text>
<text x="135.4" y="168.8">Board</text>
<text x="147.2" y="172.5" transform="rotate(-90 147.2 172.5)">c J14</text>
<text x="147.2" y="183" transform="rotate(-90 147.2 183)">cJ11</text>
<text x="55.9" y="187.6">GNDREF</text>
<text x="97.8" y="188.8">GNDREF</text>
<text x="139.7" y="188.8">GNDREF</text>
</g>
<g font-size="1.8" fill="#0f0f0f">
<text x="249.9" y="21.2">MCP6</text>
<text x="261.3" y="23.8">MCP7</text>
<text x="157.3" y="33.9">RD4</text>
<text x="210.8" y="41.6">Vref J19</text>
<text x="233.6" y="49.2">Vref</text>
<text x="138.4" y="59.3">RB4</text>
<text x="241.3" y="86">RA3</text>
<text x="86.2" y="91.1">RB4</text>
<text x="144.8" y="101.3">RB0</text>
<text x="144.8" y="98.7">RB3</text>
<text x="144.8" y="103.8">MCP7</text>
<text x="82.4" y="111.4">RD4</text>
<text x="144.8" y="108.9">RA0</text>
<text x="82.4" y="124.1">RC7</text>
<text x="82.6" y="121.6">RA3</text>
<text x="147.3" y="122.8">RD7</text>
<text x="147.3" y="125.4">RD6</text>
<text x="147.3" y="127.9">RD5</text>
<text x="266.7" y="130.5">RA0</text>
<text x="249" y="135.5">RF1</text>
<text x="249" y="133">RF0</text>
<text x="266.6" y="133">RB0</text>
<text x="266.6" y="135.5">RB3</text>
<text x="249" y="138.1">RF3</text>
<text x="83.9" y="149.5">RF3</text>
<text x="83.9" y="147">RF1</text>
<text x="83.9" y="144.4">RF0</text>
<text x="146" y="147">RC0</text>
<text x="35.4" y="173.6">RC7</text>
<text x="77.3" y="174.9">RD6</text>
<text x="82.3" y="174.1" transform="rotate(-90 82.3 174.1)">1</text>
<text x="104.1" y="174.9">RD7</text>
<text x="145.9" y="174.9">RD5</text>
<text x="145.9" y="177.5">RC0</text>
</g>
<g font-size="1.8" fill="#a90000">
<text x="41.8" y="26.4">1</text>
<text x="161" y="29.3" transform="rotate(-90 161 29.3)">1</text>
<text x="255" y="24.2" transform="rotate(-90 255 24.2)">1</text>
<text x="185.2" y="33.1" transform="rotate(-90 185.2 33.1)">1</text>
<text x="220.9" y="32.8">1</text>
<text x="32.3" y="37.8">1</text>
<text x="32.3" y="40.4">3</text>
<text x="55.6" y="41.3" transform="rotate(-90 55.6 41.3)">1</text>
<text x="59.4" y="41.3" transform="rotate(-90 59.4 41.3)">2</text>
<text x="63.2" y="41.3" transform="rotate(-90 63.2 41.3)">3</text>
<text x="81" y="40.7" transform="rotate(-90 81 40.7)">1</text>
<text x="206.9" y="41.7">1</text>
<text x="220.9" y="41.7">1</text>
<text x="239.3" y="37.8">1</text>
<text x="239.3" y="40.4">2</text>
<text x="256.5" y="37.8">14</text>
<text x="256.5" y="40.4">13</text>
<text x="32.3" y="42.9">2</text>
<text x="119.1" y="45.8" transform="rotate(-90 119.1 45.8)">1</text>
<text x="135.8" y="46.7">1</text>
<text x="239.3" y="42.9">3</text>
<text x="239.3" y="45.5">4</text>
<text x="256.5" y="42.9">12</text>
<text x="256.5" y="45.5">11</text>
<text x="34.2" y="48">1</text>
<text x="229.5" y="48.3" transform="rotate(-90 229.5 48.3)">J20 c 1</text>
<text x="239.3" y="48">5</text>
<text x="239.3" y="50.5">6</text>
<text x="239.3" y="53.1">7</text>
<text x="256.5" y="48">10</text>
<text x="257.1" y="50.5">9</text>
<text x="257.1" y="53.1">8</text>
<text x="279.3" y="48">1</text>
<text x="99.6" y="77.2">1</text>
<text x="134.6" y="77.2">56</text>
<text x="99.6" y="79.8">2</text>
<text x="99.6" y="82.3">3</text>
<text x="134.6" y="79.8">55</text>
<text x="134.6" y="82.3">54</text>
<text x="253.7" y="83.9" transform="rotate(-90 253.7 83.9)">3</text>
<text x="255.2" y="81">1</text>
<text x="99.6" y="84.8">4</text>
<text x="99.6" y="87.4">5</text>
<text x="99.6" y="89.9">6</text>
<text x="134.6" y="84.8">53</text>
<text x="134.6" y="87.4">52</text>
<text x="134.6" y="89.9">51</text>
<text x="248.7" y="85.2" transform="rotate(-90 248.7 85.2)">1</text>
<text x="250.1" y="86.1">2</text>
<text x="99.6" y="92.5">7</text>
<text x="99.6" y="95">8</text>
<text x="134.6" y="92.5">50</text>
<text x="134.6" y="95">49</text>
<text x="253.7" y="90.2" transform="rotate(-90 253.7 90.2)">1</text>
<text x="255.2" y="92.5">1</text>
<text x="99" y="100.1">10</text>
<text x="99.6" y="97.5">9</text>
<text x="134.6" y="97.5">48</text>
<text x="134.6" y="100.1">47</text>
<text x="99" y="102.6">11</text>
<text x="99" y="105.2">12</text>
<text x="99" y="107.7">13</text>
<text x="134.6" y="102.6">46</text>
<text x="134.6" y="105.2">45</text>
<text x="134.6" y="107.7">44</text>
<text x="99" y="110.2">14</text>
<text x="99" y="112.8">15</text>
<text x="134.6" y="110.2">43</text>
<text x="134.6" y="112.8">42</text>
<text x="99" y="115.3">16</text>
<text x="99" y="117.9">17</text>
<text x="134.6" y="115.3">41</text>
<text x="134.6" y="117.9">40</text>
<text x="99" y="120.4">18</text>
<text x="99" y="122.9">19</text>
<text x="99" y="125.5">20</text>
<text x="134.6" y="120.4">39</text>
<text x="134.6" y="122.9">38</text>
<text x="134.6" y="125.5">37</text>
<text x="99" y="128">21</text>
<text x="99" y="130.6">22</text>
<text x="134.6" y="128">36</text>
<text x="134.6" y="130.6">35</text>
<text x="255.2" y="130.6">4</text>
<text x="264.1" y="130.6">1</text>
<text x="99" y="133.1">23</text>
<text x="99" y="135.6">24</text>
<text x="134.6" y="133.1">34</text>
<text x="134.6" y="135.6">33</text>
<text x="255.2" y="135.6">2</text>
<text x="255.2" y="133.1">3</text>
<text x="264.1" y="133.1">2</text>
<text x="264.1" y="135.6">3</text>
<text x="99" y="138.2">25</text>
<text x="99" y="140.7">26</text>
<text x="99" y="143.3">27</text>
<text x="134.6" y="138.2">32</text>
<text x="134.6" y="140.7">31</text>
<text x="134.6" y="143.3">30</text>
<text x="255.2" y="138.2">1</text>
<text x="264.1" y="138.2">4</text>
<text x="99" y="145.8">28</text>
<text x="134.6" y="145.8">29</text>
<text x="41.7" y="172.8" transform="rotate(-90 41.7 172.8)">1</text>
<text x="44.4" y="173.7">1</text>
<text x="53.3" y="173.7">2</text>
<text x="144.5" y="172.8" transform="rotate(-90 144.5 172.8)">1</text>
<text x="44.4" y="176.3">3</text>
<text x="44.4" y="178.8">5</text>
<text x="53.3" y="176.3">4</text>
<text x="53.3" y="178.8">6</text>
<text x="87.6" y="175">1</text>
<text x="87.6" y="177.5">3</text>
<text x="96.4" y="175">2</text>
<text x="96.4" y="177.5">4</text>
<text x="102.6" y="174.1" transform="rotate(-90 102.6 174.1)">1</text>
<text x="129.5" y="175">1</text>
<text x="129.5" y="177.5">3</text>
<text x="138.4" y="175">2</text>
<text x="138.4" y="177.5">4</text>
<text x="44.4" y="181.4">7</text>
<text x="53.3" y="181.4">8</text>
<text x="87.6" y="180.1">5</text>
<text x="87.6" y="182.6">7</text>
<text x="96.4" y="180.1">6</text>
<text x="96.4" y="182.6">8</text>
<text x="129.5" y="180.1">5</text>
<text x="129.5" y="182.6">7</text>
<text x="138.4" y="180.1">6</text>
<text x="138.4" y="182.6">8</text>
<text x="144.5" y="180.4" transform="rotate(-90 144.5 180.4)">1</text>
</g>
<g font-size="1.8" fill="#009600">
<text x="232.1" y="51.7">MCP6</text>
<text x="232.1" y="54.3">MCP7</text>
<text x="137.7" y="80.9">VOFF</text>
<text x="137.7" y="91">VTG GNDREF</text>
<text x="137.7" y="136.8">GND</text>
</g>
</svg>
